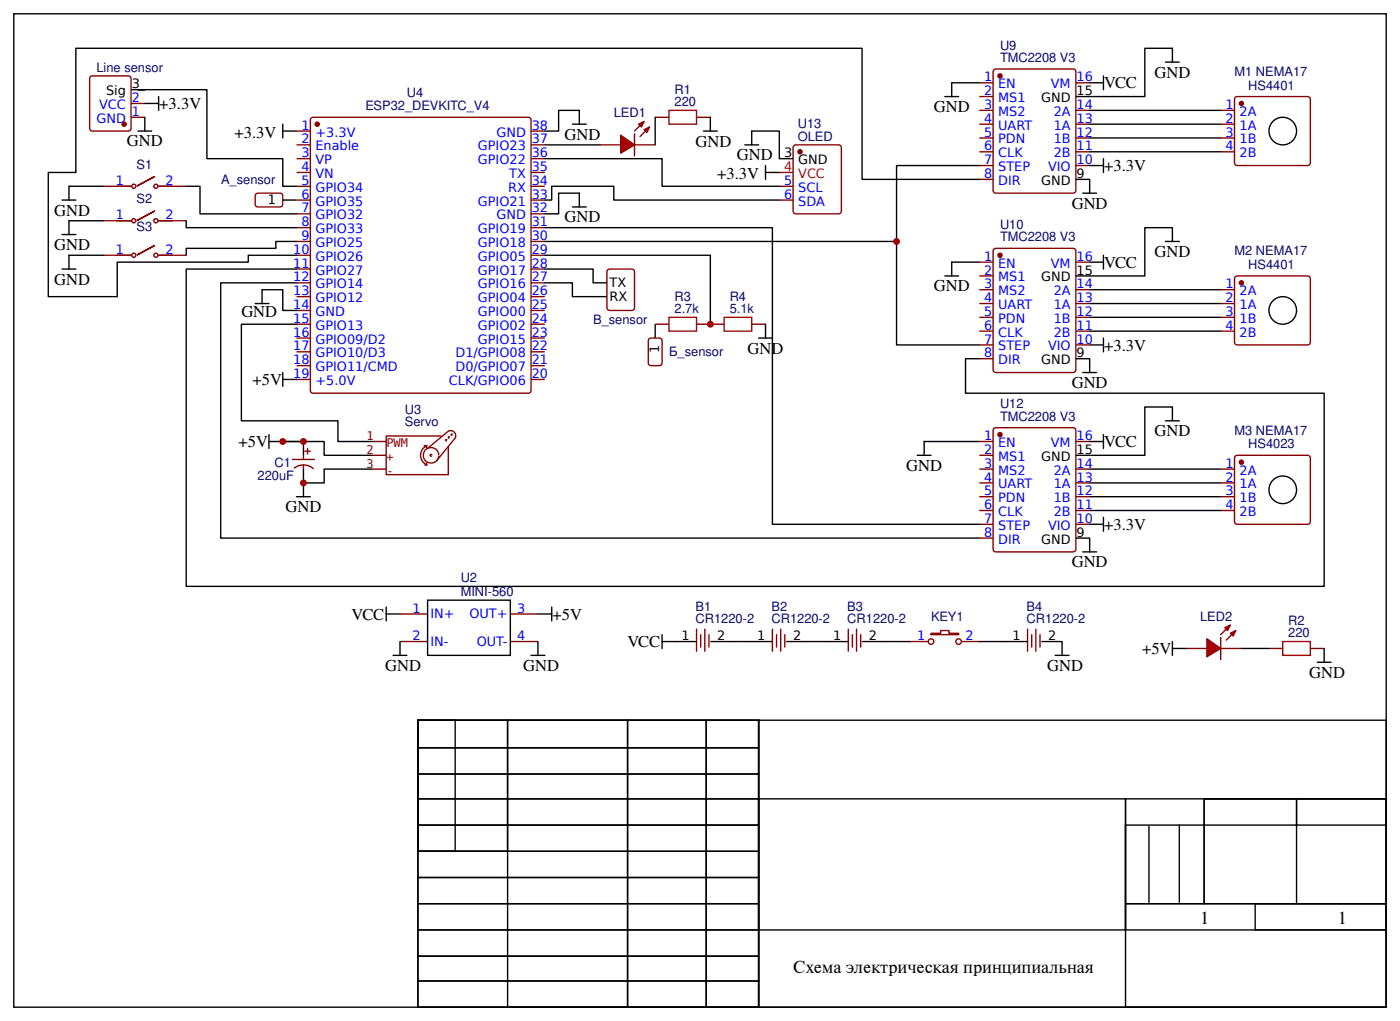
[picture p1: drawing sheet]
<svg xmlns="http://www.w3.org/2000/svg" width="269mm" height="196mm" viewBox="0 0 269 196" stroke-linecap="round" stroke-linejoin="round" font-family="sans-serif">
<g fill="none" stroke="#000" stroke-width=".26">
<path d="M2.6 2.6h263.3v190.5h-263.3zM27.8 17.2h-1.3h13.2v13.2h14.5v5.3h2.7M11.9 38.4h2.7M19.8 35.7h-6.6v2.7M35.7 35.7h2.7v5.3h18.5M54.2 25.1h2.7M54.2 23.8v2.7M104.5 27.8h10.6M11.9 51.6h2.7M11.9 45h2.7M19.8 42.3h-6.6v2.7M19.8 48.9h-6.6v2.7"/>
<path d="M35.7 42.3v1.4h21.2M56.9 46.3h-4v1.3h-17.2v1.3M54.2 71.4v2.7M54.2 72.8h2.7M74.1 117.7h2.6M74.1 116.4v2.7M82 115.1h15.9v10.6h-15.9zM103.2 117.7h2.6M105.8 116.4v2.7M75.4 125.7h2.7M76.7 123v2.7M80.2 138.1h65.3v5.3h-65.3z"/>
<path d="M80.2 138.1h65.3v55h-65.3zM80.2 138.1h17.2v25.1h-17.2zM80.2 138.1h7.1v25.1h-7.1zM97.4 138.1h23v55h-23zM101.9 125.7h2.6M103.2 123v2.7M120.4 138.1h15.1v55h-15.1zM127 123h6.6M127 121.7v2.7M135.5 138.1h10v55h-10zM136.3 123h11.9M145.5 138.1h120.4v55h-120.4z"/>
<path d="M150.8 123h11.9M165.4 123h9.2M187.9 123h9.2M199.8 123h3.9v2.7M202.4 125.7h2.7M80.2 158.2h65.3v5h-65.3zM80.2 153.2h65.3v5h-65.3zM80.2 148.4h65.3v4.8h-65.3zM80.2 143.4h65.3v5h-65.3zM145.5 153.2h70.4v25.1h-70.4zM215.9 158.2h15.1v15.1h-15.1zM215.9 153.2h50v39.9h-50z"/>
<path d="M220.4 158.5v14.5M226.2 158.2v14.8M231 153.2h17.7v5h-17.7zM231 153.2h34.9v20.1h-34.9zM248.7 153.2h17.2v5h-17.2zM248.7 158.2v15.1M80.2 178.3h65.3v5.1h-65.3zM80.2 173.3h65.3v5h-65.3zM80.2 168.3h65.3v5h-65.3zM80.2 163.2h65.3v5.1h-65.3zM215.9 173.3h50v5h-50zM240.8 173.3h25.1v5h-25.1z"/>
<path d="M80.2 188.1h65.3v5h-65.3zM80.2 183.4h65.3v4.7h-65.3z"/>
</g>
<g fill="none" stroke="#800" stroke-width=".26">
<path d="M19.8 35.7h5.3M29.6 33.9l-3.4 1.8 3.4-1.8M30.4 35.7h5.3M56.9 25.1h2.6M56.9 27.8h2.6M56.9 30.4h2.6M56.9 33.1h2.6M56.9 35.7h2.6M56.9 38.4h2.6M59.8 22.6l41.5-.1 .5 .3 .1 52.1-.3 .4-41.5 .1-.5-.3-.1-52.1zM101.9 25.1h2.6M101.9 27.8h2.6"/>
<path d="M101.9 30.4h2.6M101.9 33.1h2.6M101.9 35.7h2.6M101.9 38.4h2.6M19.8 48.9h5.3M19.8 42.3h5.3M29.6 40.5l-3.4 1.8 3.4-1.8M29.6 47.1l-3.4 1.8 3.4-1.8M30.4 48.9h5.3M30.4 42.3h5.3M56.9 41h2.6M56.9 43.7h2.6"/>
<path d="M56.9 46.3h2.6M56.9 48.9h2.6M56.9 51.6h2.6M56.9 54.2h2.6M56.9 56.9h2.6M56.9 59.5h2.6M101.9 41h2.6M101.9 43.7h2.6M101.9 46.3h2.6M101.9 48.9h2.6M101.9 51.6h2.6M101.9 54.2h2.6"/>
<path d="M101.9 56.9h2.6M101.9 59.5h2.6M56.9 62.2h2.6M56.9 64.8h2.6M56.9 67.5h2.6M56.9 70.1h2.6M56.9 72.8h2.6M101.9 62.2h2.6M101.9 64.8h2.6M101.9 67.5h2.6M101.9 70.1h2.6M101.9 72.8h2.6"/>
<path d="M76.7 117.7h5.3M97.9 117.7h5.3M76.7 123h5.3M97.9 123h5.3M133.6 120.6v4.3M134.4 121.7v2.4M135.2 120.6v4.3M136 121.7v2.4M148.2 120.6v4.3M149 121.7v2.4M149.8 120.6v4.3M150.5 121.7v2.4"/>
<path d="M162.7 120.6v4.3M163.5 121.7v2.4M164.3 120.6v4.3M165.1 121.7v2.4M197.1 120.6v4.3M197.9 121.7v2.4M198.7 120.6v4.3M199.5 121.7v2.4"/>
<circle cx="25.7" cy="35.7" r=".4"/>
<circle cx="29.9" cy="35.7" r=".4"/>
<circle cx="25.7" cy="42.3" r=".4"/>
<circle cx="25.7" cy="48.9" r=".4"/>
<circle cx="29.9" cy="42.3" r=".4"/>
<circle cx="29.9" cy="48.9" r=".4"/>
</g>
<circle cx="60.9" cy="23.8" r=".4" fill="#800" stroke="#800" stroke-width=".26"/>
<path d="M119.1 25.9l2.6 1.9-2.6 1.6z" fill="#f00" stroke="#800" stroke-width=".26"/>
<path d="M121.7 25.7v4.2" fill="none" stroke="#800" stroke-width=".26"/>
<g fill="#800" stroke="#800" stroke-width=".26">
<path d="M122.8 24.1l-1.1 1z"/>
<path d="M122.8 26.2l1-1.1z"/>
</g>
<g fill="#f00" stroke="#800" stroke-width=".26">
<path d="M122.5 23.8l1.1-.5-.6 1z"/>
<path d="M123.6 24.9l1-.6-.5 1.1z"/>
</g>
<path d="M115.1 27.8h4M121.7 27.8h4M125.7 22.5h2.6M133.6 22.5h2.7" fill="none" stroke="#800" stroke-width=".26"/>
<path d="M128.3 21.2h5.3v2.6h-5.3z" fill="none" stroke="#a00000" stroke-width=".26"/>
<path d="M109.8 23.8h2.6M111.1 23.8v-2.6h-3.9v3.9h-2.7M125.7 22.5v5.3M134.9 25.1h2.7M136.3 22.5v2.6" fill="none" stroke="#000" stroke-width=".26"/>
<path d="M231.5 122.5l2.7 1.9-2.7 1.5z" fill="#f00" stroke="#800" stroke-width=".26"/>
<path d="M234.2 122.2v4.3" fill="none" stroke="#800" stroke-width=".26"/>
<g fill="#800" stroke="#800" stroke-width=".26">
<path d="M234.2 121.7l1-1.1z"/>
<path d="M235.2 122.8l1.1-1.1z"/>
</g>
<g fill="#f00" stroke="#800" stroke-width=".26">
<path d="M234.9 120.4l1.1-.5-.5 1z"/>
<path d="M236 121.4l1.1-.5-.6 1.1z"/>
</g>
<g fill="none" stroke="#800" stroke-width=".26">
<path d="M17.5 14.6h7.1l.5 .2v9.8l-.2 .5h-7.2l-.4-.2-.1-9.8zM25.1 19.8h2.7M187.9 15.9h2.6M187.9 18.5h2.6M190.6 13.5l.4-.3h14.8l.5 .3 .1 23-.3 .5h-15.1l-.4-.2zM206.4 15.9h2.6M236.9 18.8l.4-.3 13.8 .1 .3 .4-.1 12.5-.5 .2h-13.7l-.3-.5zM25.1 22.5h2.7M49 37.3l.5-.3 4.5 .1 .2 .5v1.8l-.5 .3-4.5-.1-.3-.4zM149.5 35.7h2.6M149.5 38.4h2.6M152.4 27.9l8.5-.1 .4 .2 .1 12.5-.3 .4-8.4 .1-.5-.3-.1-12.4z"/>
<path d="M187.9 21.2h2.6M187.9 23.8h2.6M187.9 26.5h2.6M187.9 29.1h2.6M187.9 31.7h2.6M187.9 34.4h2.6M206.4 21.2h2.6M206.4 23.8h2.6M206.4 26.5h2.6M206.4 29.1h2.6M206.4 31.7h2.6M234.2 21.2h2.6"/>
<path d="M234.2 23.8h2.6M234.2 26.5h2.6M234.2 29.1h2.6M116.7 51.7l4.5-.1 .4 .3 .1 7.1-.3 .5h-4.5l-.4-.2-.1-7.2zM187.9 55.6h2.6M187.9 58.2h2.6M187.9 50.3h2.6M187.9 52.9h2.6M190.6 47.9l.4-.3h14.8l.5 .3 .1 23-.3 .5h-15.1l-.4-.2zM206.4 55.6h2.6M206.4 58.2h2.6M206.4 50.3h2.6"/>
<path d="M234.2 55.6h2.6M234.2 58.2h2.6M236.9 53.2l.4-.3 13.8 .1 .3 .4-.1 12.5-.5 .2h-13.7l-.3-.5zM124.6 64.9l1.9-.1 .4 .3 .1 4.5-.3 .4-1.8 .1-.5-.2v-4.5zM125.7 62.2h2.6M133.6 62.2h5.3M144.2 62.2h2.6M187.9 60.9h2.6M187.9 63.5h2.6M187.9 66.1h2.6M187.9 68.8h2.6M206.4 60.9h2.6"/>
<path d="M206.4 63.5h2.6M206.4 66.1h2.6M234.2 60.9h2.6M234.2 63.5h2.6M56.1 88.1h4.2M56.4 89.8a2.86 2.86 0 0 1 3.7 .1M58.2 87.3v.8M58.2 89.2v.8M58.5 86.5h1M59 86v1M187.9 90h2.6M187.9 92.6h2.6"/>
<path d="M187.9 95.2h2.6M187.9 97.9h2.6M187.9 84.7h2.6M187.9 87.3h2.6M190.6 82.3l.4-.3h14.8l.5 .3 .1 23-.3 .5h-15.1l-.4-.2zM206.4 90h2.6M206.4 92.6h2.6M206.4 95.2h2.6M206.4 97.9h2.6M206.4 84.7h2.6M234.2 90h2.6M234.2 92.6h2.6"/>
<path d="M234.2 95.2h2.6M234.2 97.9h2.6M236.9 87.6l.4-.3 13.8 .1 .3 .4-.1 12.5-.5 .2h-13.7l-.3-.5zM187.9 100.5h2.6M187.9 103.2h2.6M206.4 100.5h2.6M174.6 123h3.5M178.6 121.4h1.8v-.5h1.6v.5h1.9v.3h-5.3zM184.4 123h3.5M227.5 124.4h4M234.2 124.4h3.9M243.4 124.4h2.7"/>
<path d="M251.4 124.4h2.6"/>
<circle cx="178.6" cy="123" r=".53"/>
<circle cx="183.9" cy="123" r=".53"/>
</g>
<path d="M128.3 60.9h5.3v2.6h-5.3zM138.9 60.9h5.3v2.6h-5.3zM246.1 123h5.3v2.7h-5.3z" fill="none" stroke="#a00000" stroke-width=".26"/>
<g fill="none" stroke="#000" stroke-width=".26">
<path d="M25.1 17.2h2.7M27.8 19.8h2.6M30.4 18.5v2.7M181.2 18.5h2.7M187.9 15.9h-5.3v2.6M209 15.9h2.7M211.7 14.6v2.6M223.6 11.9h2.6M224.9 11.9v-2.6h-5.3v9.2h-13.2M26.5 25.1h2.6M27.8 22.5v2.6M54.2 38.4h2.7"/>
<path d="M104.5 30.4h22.5v5.3h22.5M104.5 38.4h1.3v-2.7h11.9v2.7h31.8M109.8 39.7h2.6M111.1 39.7v-2.7h-3.9v4h-2.7M142.9 27.8h2.6M144.2 27.8v-2.7h5.3v5.3h2.6M146.8 33.1h2.7M146.8 31.7v2.7M187.9 31.7h-15.9v14.6h-67.5M187.9 34.4h-22.5v-25.1h-150.8v23.8h-5.3v23.8h13.2v-6.6h25.1v-1.4h9.3M206.4 34.4h2.6v2.6M207.7 37h2.6"/>
<path d="M209 31.7h2.7M209 21.2h25.2M209 23.8h25.2M209 26.5h25.2M209 29.1h25.2M211.7 30.4v2.7M48.9 58.2h2.7M50.3 58.2v-2.6h3.9v3.9h2.7M56.9 51.6h-21.2v60.8h218.3v-37h-68.8v-6.6h2.7M56.9 54.2h-14.6v49h145.6M104.5 43.7h43.7v56.8h39.7M104.5 48.9h31.8v13.3"/>
<path d="M104.5 51.6h9.3v2.6h2.6M104.5 54.2h5.3v2.7h6.6M172 46.3v19.8h15.9M181.2 52.9h2.7M187.9 50.3h-5.3v2.6M209 58.2h25.2M209 55.6h25.2M209 50.3h2.7M211.7 48.9v2.7M223.6 46.3h2.6M224.9 46.3v-2.6h-5.3v9.2h-13.2M56.9 62.2h-10.6v18.5h18.5v4h6.6"/>
<path d="M125.7 62.2v2.6M145.5 64.8h2.7M146.8 62.2v2.6M206.4 68.8h2.6v2.6M207.7 71.4h2.6M209 63.5h25.2M209 60.9h25.2M209 66.1h2.7M211.7 64.8v2.7M51.6 84.7h6.6v2.6M51.6 83.3v2.7M54.2 84.7h8v2.6h9.2"/>
<path d="M56.9 95.2h2.6M58.2 90v5.2M71.4 90h-9.2v2.6h-4M175.9 87.3h2.7M187.9 84.7h-10.6v2.6M209 97.9h25.2M209 95.2h25.2M209 92.6h25.2M209 90h25.2M209 84.7h2.7M211.7 83.3v2.7M211.7 99.2v2.7"/>
<path d="M223.6 80.7h2.6M224.9 80.7v-2.6h-5.3v9.2h-13.2M206.4 103.2h2.6v2.6M207.7 105.8h2.6M209 100.5h2.7M224.9 124.4h2.6M224.9 123v2.7M238.1 124.4h5.3M252.7 127h2.6M254 124.4v2.6"/>
<circle cx="246.1" cy="25.1" r="2.65"/>
<circle cx="246.1" cy="59.5" r="2.65"/>
<circle cx="246.1" cy="93.9" r="2.65"/>
</g>
<g fill="#800" stroke="#800" stroke-width=".26">
<circle cx="191.8" cy="14.6" r=".4"/>
<circle cx="238.1" cy="19.8" r=".4"/>
<circle cx="238.1" cy="54.2" r=".4"/>
<circle cx="191.8" cy="48.9" r=".4"/>
<circle cx="238.1" cy="88.6" r=".4"/>
<circle cx="191.8" cy="83.3" r=".4"/>
<circle cx="153.5" cy="29.1" r=".4"/>
<circle cx="23.8" cy="23.8" r=".4"/>
</g>
<path d="M149.5 33.1h2.6" fill="none" stroke="#f00" stroke-width=".26"/>
<g fill="none" stroke="#840000" stroke-width=".26">
<path d="M71.4 84.7h2.7M71.4 87.3h2.7M71.4 90h2.7M81.4 85.5h.5M81.5 89.2h.4M81.8 88.8l.1 .4M81.9 85.5l-.1 .4M81.9 85.5a2.01 2.01 0 0 0-1.2 1.8 2.01 2.01 0 0 0 1.2 1.9M82 86l4-3.3a.98 .98 0 0 1 1.1 .2 .98 .98 0 0 1 .2 1.1l-3.6 4.4M82.9 87.3l-.1-.1h-.3l.2 .3 .1-.1M84.2 87.3a1.48 1.48 0 0 0-2.2-1.3 1.48 1.48 0 0 0-.1 2.6 1.48 1.48 0 0 0 2.3-1.2M84.7 83.6h-10.6v7.4h11.9v-5.3"/>
<path d="M85.7 84.4v-.1l-.2 .1 .1 .1h.1M86.3 83.9l-.1-.1h-.2l.1 .2h.1M86.8 83.3l-.1-.1-.2 .1 .1 .2 .2-.1"/>
</g>
<g fill="#c00">
<circle cx="172" cy="46.3" r=".66"/>
<circle cx="136.3" cy="62.2" r=".66"/>
<circle cx="54.2" cy="84.7" r=".66"/>
<circle cx="58.2" cy="84.7" r=".66"/>
<circle cx="58.2" cy="92.6" r=".66"/>
</g>
<g font-size="3.5">
<text x="230.2" y="177.3">1</text>
<text x="256.6" y="177.3">1</text>
<text x="152.1" y="186.5">Схема электрическая принципиальная</text>
</g>
<g font-size="3.2">
<text x="211.8" y="17">VCC</text>
<text x="221.5" y="14.9">GND</text>
<text x="30.6" y="20.9">+3.3V</text>
<text x="179.1" y="21.5">GND</text>
<text x="24.3" y="28.1">GND</text>
<text x="45" y="26.5">+3.3V</text>
<text x="108.3" y="26.8">GND</text>
<text x="133.4" y="28.1">GND</text>
<text x="137.6" y="34.4">+3.3V</text>
<text x="141.4" y="30.8">GND</text>
<text x="211.8" y="32.8">+3.3V</text>
<text x="10.4" y="41.3">GND</text>
<text x="205.6" y="40">GND</text>
<text x="10.4" y="48">GND</text>
<text x="108.3" y="42.7">GND</text>
<text x="211.8" y="51.3">VCC</text>
<text x="221.5" y="49.3">GND</text>
<text x="10.4" y="54.6">GND</text>
<text x="179.1" y="55.9">GND</text>
<text x="46.3" y="60.9">GND</text>
<text x="143.4" y="67.8">GND</text>
<text x="211.8" y="67.2">+3.3V</text>
<text x="48.4" y="73.8">+5V</text>
<text x="205.6" y="74.4">GND</text>
<text x="221.5" y="83.7">GND</text>
<text x="45.8" y="85.7">+5V</text>
<text x="211.8" y="85.7">VCC</text>
<text x="173.8" y="90.3">GND</text>
<text x="54.8" y="98.2">GND</text>
<text x="211.8" y="101.6">+3.3V</text>
<text x="205.6" y="108.8">GND</text>
<text x="67.4" y="118.8">VCC</text>
<text x="106" y="118.8">+5V</text>
<text x="120.3" y="124.1">VCC</text>
<text x="219.1" y="125.4">+5V</text>
<text x="73.9" y="128.7">GND</text>
<text x="100.3" y="128.7">GND</text>
<text x="200.9" y="128.7">GND</text>
<text x="251.2" y="130">GND</text>
</g>
<g font-size="2.5" fill="#000080">
<text x="191.8" y="11.9">TMC2208 V3</text>
<text x="191.8" y="9.5">U9</text>
<text x="18.5" y="13.8">Line sensor</text>
<text x="129.4" y="18">R1</text>
<text x="236.8" y="14.6">M1 NEMA17</text>
<text x="239.4" y="17.2">HS4401</text>
<text x="70.1" y="21.2">ESP32_DEVKITC_V4</text>
<text x="78.1" y="18.5">U4</text>
<text x="117.7" y="22.5">LED1</text>
<text x="129.4" y="20.4">220</text>
<text x="153" y="27">OLED</text>
<text x="153" y="24.6">U13</text>
<text x="26.2" y="32.3">S1</text>
<text x="42.4" y="35.3">А_sensor</text>
<text x="26.2" y="39">S2</text>
<text x="26.2" y="44.2">S3</text>
<text x="191.8" y="46.3">TMC2208 V3</text>
<text x="191.8" y="43.9">U10</text>
<text x="236.8" y="48.9">M2 NEMA17</text>
<text x="239.4" y="51.6">HS4401</text>
<text x="129.4" y="57.7">R3</text>
<text x="140" y="57.7">R4</text>
<text x="113.8" y="62.2">В_sensor</text>
<text x="129.4" y="60.1">2.7k</text>
<text x="140" y="60.1">5.1k</text>
<text x="128.4" y="68.3">Б_sensor</text>
<text x="77.7" y="81.8">Servo</text>
<text x="77.7" y="79.4">U3</text>
<text x="191.8" y="80.7">TMC2208 V3</text>
<text x="191.8" y="78.3">U12</text>
<text x="236.8" y="83.3">M3 NEMA17</text>
<text x="52.7" y="89.5">C1</text>
<text x="239.4" y="86">HS4023</text>
<text x="49.4" y="92.1">220uF</text>
<text x="88.4" y="111.7">U2</text>
<text x="88.4" y="114.2">MINI-560</text>
<text x="133.4" y="119.5">CR1220-2</text>
<text x="133.4" y="117.1">B1</text>
<text x="148" y="119.5">CR1220-2</text>
<text x="148" y="117.1">B2</text>
<text x="162.5" y="119.5">CR1220-2</text>
<text x="162.5" y="117.1">B3</text>
<text x="178.6" y="119.1">KEY1</text>
<text x="196.9" y="119.5">CR1220-2</text>
<text x="196.9" y="117.1">B4</text>
<text x="230.2" y="119.1">LED2</text>
<text x="247.1" y="119.9">R2</text>
<text x="247.1" y="122.2">220</text>
</g>
<g font-size="2.5">
<text x="25.3" y="16.9">3</text>
<text x="20.3" y="18.3">Sig</text>
<text x="199.7" y="19.6">GND</text>
<text x="206.5" y="18.3">15</text>
<text x="150.4" y="30.2">3</text>
<text x="153.1" y="31.5">GND</text>
<text x="199.7" y="35.5">GND</text>
<text x="206.5" y="34.1">9</text>
<text x="51.3" y="39.2">1</text>
<text x="199.7" y="54">GND</text>
<text x="206.5" y="52.7">15</text>
<text x="116.9" y="55">TX</text>
<text x="116.9" y="57.7">RX</text>
<text x="126.5" y="67.7" transform="rotate(-90 126.5 67.7)">1</text>
<text x="199.7" y="69.9">GND</text>
<text x="206.5" y="68.5">9</text>
<text x="199.7" y="88.4">GND</text>
<text x="206.5" y="87">15</text>
<text x="199.7" y="104.2">GND</text>
<text x="206.5" y="102.9">9</text>
<text x="130.7" y="122.8">1</text>
<text x="137.6" y="122.8">2</text>
<text x="145.3" y="122.8">1</text>
<text x="152.1" y="122.8">2</text>
<text x="159.8" y="122.8">1</text>
<text x="166.7" y="122.8">2</text>
<text x="194.2" y="122.8">1</text>
<text x="201.1" y="122.8">2</text>
</g>
<g font-size="2.5" fill="#00f">
<text x="188.8" y="15.6">1</text>
<text x="191.5" y="16.9">EN</text>
<text x="201.6" y="16.9">VM</text>
<text x="206.5" y="15.6">16</text>
<text x="18.5" y="23.5">GND</text>
<text x="19" y="20.9">VCC</text>
<text x="25.3" y="19.6">2</text>
<text x="25.3" y="22.2">1</text>
<text x="188.8" y="18.3">2</text>
<text x="188.8" y="20.9">3</text>
<text x="188.8" y="23.5">4</text>
<text x="191.5" y="19.6">MS1</text>
<text x="191.5" y="22.2">MS2</text>
<text x="202.1" y="22.2">2A</text>
<text x="206.5" y="23.5">13</text>
<text x="206.5" y="20.9">14</text>
<text x="235.1" y="20.9">1</text>
<text x="235.1" y="23.5">2</text>
<text x="237.8" y="22.2">2A</text>
<text x="57.8" y="27.5">2</text>
<text x="57.8" y="24.9">1</text>
<text x="60.5" y="28.8">Enable</text>
<text x="60.5" y="26.2">+3.3V</text>
<text x="91.7" y="28.8">GPIO23</text>
<text x="95.2" y="26.2">GND</text>
<text x="102" y="24.9">38</text>
<text x="102" y="27.5">37</text>
<text x="188.8" y="26.2">5</text>
<text x="188.8" y="28.8">6</text>
<text x="191.5" y="24.9">UART</text>
<text x="191.5" y="27.5">PDN</text>
<text x="202.1" y="27.5">1B</text>
<text x="202.1" y="24.9">1A</text>
<text x="206.5" y="28.8">11</text>
<text x="206.5" y="26.2">12</text>
<text x="235.1" y="26.2">3</text>
<text x="235.1" y="28.8">4</text>
<text x="237.8" y="24.9">1A</text>
<text x="237.8" y="27.5">1B</text>
<text x="22.2" y="35.5">1</text>
<text x="31.7" y="35.5">2</text>
<text x="57.8" y="35.5">5</text>
<text x="57.8" y="32.8">4</text>
<text x="57.8" y="30.2">3</text>
<text x="60.5" y="34.1">VN</text>
<text x="60.5" y="31.5">VP</text>
<text x="91.7" y="31.5">GPIO22</text>
<text x="97.7" y="34.1">TX</text>
<text x="102" y="30.2">36</text>
<text x="102" y="35.5">34</text>
<text x="102" y="32.8">35</text>
<text x="150.4" y="35.5">5</text>
<text x="188.8" y="31.5">7</text>
<text x="188.8" y="34.1">8</text>
<text x="191.5" y="30.2">CLK</text>
<text x="191.5" y="32.8">STEP</text>
<text x="191.5" y="35.5">DIR</text>
<text x="201" y="32.8">VIO</text>
<text x="202.1" y="30.2">2B</text>
<text x="206.5" y="31.5">10</text>
<text x="237.8" y="30.2">2B</text>
<text x="57.8" y="40.7">7</text>
<text x="57.8" y="38.1">6</text>
<text x="60.5" y="39.4">GPIO35</text>
<text x="60.5" y="36.8">GPIO34</text>
<text x="91.7" y="39.4">GPIO21</text>
<text x="97.5" y="36.8">RX</text>
<text x="102" y="38.1">33</text>
<text x="102" y="40.7">32</text>
<text x="150.4" y="38.1">6</text>
<text x="153.1" y="36.8">SCL</text>
<text x="153.1" y="39.4">SDA</text>
<text x="22.2" y="42.1">1</text>
<text x="31.7" y="42.1">2</text>
<text x="57.8" y="46">9</text>
<text x="57.8" y="43.4">8</text>
<text x="60.5" y="47.4">GPIO25</text>
<text x="60.5" y="44.7">GPIO33</text>
<text x="60.5" y="42.1">GPIO32</text>
<text x="91.7" y="44.7">GPIO19</text>
<text x="91.7" y="47.4">GPIO18</text>
<text x="95.2" y="42.1">GND</text>
<text x="102" y="43.4">31</text>
<text x="102" y="46">30</text>
<text x="22.2" y="48.7">1</text>
<text x="31.7" y="48.7">2</text>
<text x="56.3" y="54">12</text>
<text x="56.3" y="51.3">11</text>
<text x="56.3" y="48.7">10</text>
<text x="60.5" y="52.7">GPIO27</text>
<text x="60.5" y="50">GPIO26</text>
<text x="91.7" y="50">GPIO05</text>
<text x="91.7" y="52.7">GPIO17</text>
<text x="102" y="48.7">29</text>
<text x="102" y="51.3">28</text>
<text x="102" y="54">27</text>
<text x="188.8" y="50">1</text>
<text x="188.8" y="52.7">2</text>
<text x="191.5" y="51.3">EN</text>
<text x="191.5" y="54">MS1</text>
<text x="201.6" y="51.3">VM</text>
<text x="206.5" y="50">16</text>
<text x="56.3" y="59.3">14</text>
<text x="56.3" y="56.6">13</text>
<text x="60.5" y="57.9">GPIO12</text>
<text x="60.5" y="55.3">GPIO14</text>
<text x="91.7" y="55.3">GPIO16</text>
<text x="91.7" y="57.9">GPIO04</text>
<text x="102" y="56.6">26</text>
<text x="102" y="59.3">25</text>
<text x="188.8" y="55.3">3</text>
<text x="188.8" y="57.9">4</text>
<text x="191.5" y="56.6">MS2</text>
<text x="191.5" y="59.3">UART</text>
<text x="202.1" y="59.3">1A</text>
<text x="202.1" y="56.6">2A</text>
<text x="206.5" y="57.9">13</text>
<text x="206.5" y="55.3">14</text>
<text x="235.1" y="55.3">1</text>
<text x="235.1" y="57.9">2</text>
<text x="237.8" y="56.6">2A</text>
<text x="237.8" y="59.3">1A</text>
<text x="56.3" y="64.6">16</text>
<text x="56.3" y="61.9">15</text>
<text x="60.5" y="65.9">GPIO09/D2</text>
<text x="60.5" y="63.2">GPIO13</text>
<text x="60.5" y="60.6">GND</text>
<text x="91.7" y="60.6">GPIO00</text>
<text x="91.7" y="63.2">GPIO02</text>
<text x="91.7" y="65.9">GPIO15</text>
<text x="102" y="61.9">24</text>
<text x="102" y="64.6">23</text>
<text x="188.8" y="60.6">5</text>
<text x="188.8" y="63.2">6</text>
<text x="188.8" y="65.9">7</text>
<text x="191.5" y="61.9">PDN</text>
<text x="191.5" y="64.6">CLK</text>
<text x="202.1" y="64.6">2B</text>
<text x="202.1" y="61.9">1B</text>
<text x="206.5" y="65.9">10</text>
<text x="206.5" y="63.2">11</text>
<text x="206.5" y="60.6">12</text>
<text x="235.1" y="60.6">3</text>
<text x="235.1" y="63.2">4</text>
<text x="237.8" y="61.9">1B</text>
<text x="237.8" y="64.6">2B</text>
<text x="56.3" y="69.9">18</text>
<text x="56.3" y="67.2">17</text>
<text x="60.5" y="71.2">GPIO11/CMD</text>
<text x="60.5" y="68.5">GPIO10/D3</text>
<text x="87.4" y="68.5">D1/GPIO08</text>
<text x="87.4" y="71.2">D0/GPIO07</text>
<text x="102" y="67.2">22</text>
<text x="102" y="69.9">21</text>
<text x="188.8" y="68.5">8</text>
<text x="191.5" y="67.2">STEP</text>
<text x="191.5" y="69.9">DIR</text>
<text x="201" y="67.2">VIO</text>
<text x="56.3" y="72.5">19</text>
<text x="60.5" y="73.8">+5.0V</text>
<text x="86.1" y="73.8">CLK/GPIO06</text>
<text x="102" y="72.5">20</text>
<text x="188.8" y="84.4">1</text>
<text x="188.8" y="87">2</text>
<text x="188.8" y="89.7">3</text>
<text x="191.5" y="85.7">EN</text>
<text x="191.5" y="88.4">MS1</text>
<text x="201.6" y="85.7">VM</text>
<text x="206.5" y="89.7">14</text>
<text x="206.5" y="84.4">16</text>
<text x="235.1" y="89.7">1</text>
<text x="188.8" y="92.3">4</text>
<text x="188.8" y="95">5</text>
<text x="191.5" y="91">MS2</text>
<text x="191.5" y="93.7">UART</text>
<text x="202.1" y="93.7">1A</text>
<text x="202.1" y="91">2A</text>
<text x="206.5" y="95">12</text>
<text x="206.5" y="92.3">13</text>
<text x="235.1" y="92.3">2</text>
<text x="235.1" y="95">3</text>
<text x="237.8" y="91">2A</text>
<text x="237.8" y="93.7">1A</text>
<text x="188.8" y="97.6">6</text>
<text x="188.8" y="100.3">7</text>
<text x="191.5" y="96.3">PDN</text>
<text x="191.5" y="99">CLK</text>
<text x="191.5" y="101.6">STEP</text>
<text x="201" y="101.6">VIO</text>
<text x="202.1" y="99">2B</text>
<text x="202.1" y="96.3">1B</text>
<text x="206.5" y="100.3">10</text>
<text x="206.5" y="97.6">11</text>
<text x="235.1" y="97.6">4</text>
<text x="237.8" y="96.3">1B</text>
<text x="237.8" y="99">2B</text>
<text x="188.8" y="102.9">8</text>
<text x="191.5" y="104.2">DIR</text>
<text x="79.1" y="117.5">1</text>
<text x="82.5" y="118.5">IN+</text>
<text x="90" y="118.5">OUT+</text>
<text x="99.2" y="117.5">3</text>
<text x="79.1" y="122.8">2</text>
<text x="82.5" y="123.8">IN-</text>
<text x="91.4" y="123.8">OUT-</text>
<text x="99.2" y="122.8">4</text>
<text x="176" y="122.8">1</text>
<text x="185.2" y="122.8">2</text>
</g>
<g font-size="2.5" fill="#f00">
<text x="150.4" y="32.8">4</text>
<text x="153.1" y="34.1">VCC</text>
</g>
<g font-size="2.3" fill="#840000">
<text x="70.3" y="84.4">1</text>
<text x="70.3" y="87">2</text>
<text x="70.3" y="89.7">3</text>
<text x="74.1" y="85.8">PWM</text>
<text x="74.1" y="88.4">+</text>
<text x="74.1" y="91.1">-</text>
</g>
</svg>
